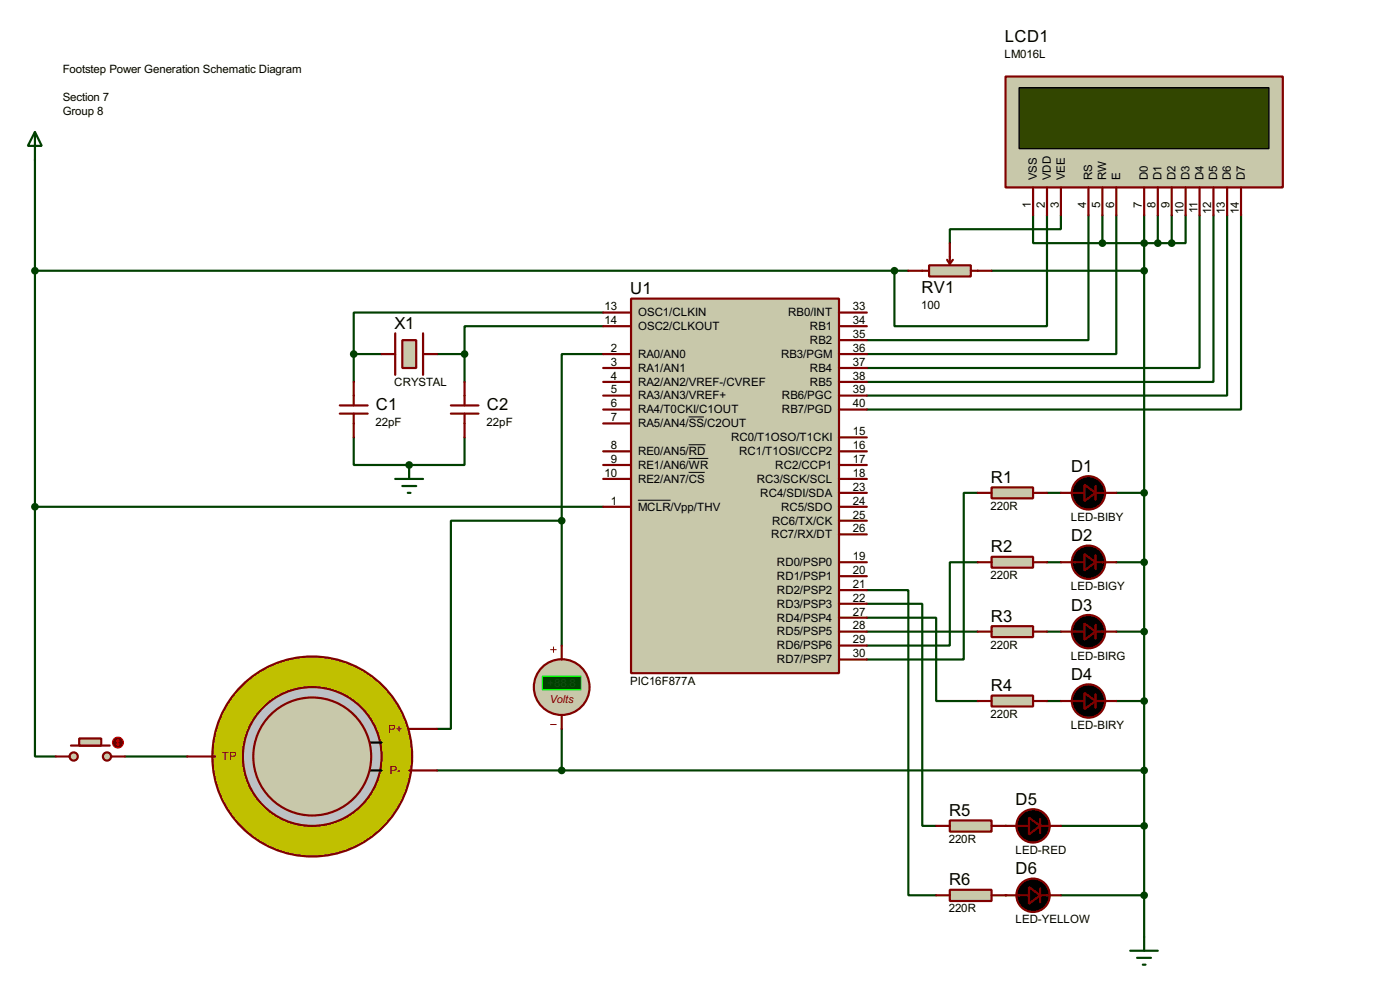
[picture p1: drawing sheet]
<svg xmlns="http://www.w3.org/2000/svg" width="256mm" height="180mm" viewBox="0 0 256 180" stroke-linecap="round" stroke-linejoin="round" font-family="sans-serif">
<path d="M194.4 39.4v2.6h-20.4v2.5M199.4 39.4v22.9h-40.6M204.5 39.4v25.4h-45.7M219.8 39.4v28h-61M222.3 39.4v30.5h-63.5M224.8 39.4v33h-66M227.4 39.4v35.6h-68.6M64.8 80.1v5h20.3v-5M22.9 138.5h11.4" fill="none" stroke="#004000" stroke-width=".4"/>
<circle cx="75" cy="85.1" r=".2" fill="#004000"/>
<g fill="none" stroke="#004000" stroke-width=".4">
<path d="M189.3 39.4v5.1h12.7M202 39.4v5.1M209.6 39.4v5.1M212.1 39.4v5.1M214.7 39.4v5.1M217.2 39.4v5.1h-2.5M110.5 57.2h-45.7v7.6M110.5 59.7h-25.4v5.1M202 44.5h12.7M64.8 64.8v5.1M64.8 64.8h5.1M80.1 64.8h5"/>
<path d="M85.1 64.8v5.1M179.1 90.2h-2.5v30.5h-17.8M191.8 90.2h2.6M158.8 113.1h12.7v15.2h7.6M158.8 110.5h10.2v40.7h2.5M158.8 115.6h20.3M179.1 102.9h-5.1v15.3h-15.2M191.8 115.6h2.6M191.8 102.9h2.6M191.8 128.3h2.6M194.4 151.2h15.2v20.3M194.4 163.9h15.2"/>
</g>
<circle cx="184.2" cy="151.2" r=".2" fill="#004000"/>
<path d="M158.8 108h7.6v55.9h5.1" fill="none" stroke="#004000" stroke-width=".4"/>
<circle cx="184.2" cy="163.9" r=".2" fill="#004000"/>
<g fill="none" stroke="#004000" stroke-width=".4">
<path d="M6.4 29.3v63.5M191.8 39.4v20.3h-27.9v-10.1M6.4 49.6h160M181.7 49.6h27.9M209.6 44.5v106.7M110.5 64.8h-7.6v30.5M6.4 92.8v45.7h3.8M6.4 92.8h104.1M102.9 95.3h-20.3v38.1h-2.5M102.9 95.3v22.9M204.5 90.2h5.1M204.5 102.9h5.1"/>
<path d="M204.5 115.6h5.1M102.9 133.4v7.6M204.5 128.3h5.1M80.1 141h129.5"/>
</g>
<circle cx="57.2" cy="138.5" r="18.3" fill="#c0c000" stroke="#800000" stroke-width=".4"/>
<circle cx="57.2" cy="138.5" r="12.7" fill="#bcc1c5" stroke="#800000" stroke-width=".4"/>
<path d="M62.3 135.9h7.6M62.3 141h7.6" fill="none" stroke="#000" stroke-width=".4"/>
<path d="M34.3 138.5h5.1M62.3 135.9a6.3 6.3 0 0 0-4.7 1.6 1.58 1.58 0 0 0 .4 2.4 6.9 6.9 0 0 0 4.3 1.1M75 133.4h5.1M75 141h5.1" fill="none" stroke="#800000" stroke-width=".4"/>
<g fill="#c8c8aa" stroke="#800000" stroke-width=".4">
<circle cx="19.6" cy="138.5" r=".75"/>
<circle cx="13.5" cy="138.5" r=".75"/>
</g>
<path d="M13 136.5h7.1" fill="none" stroke="#800000" stroke-width=".4"/>
<path d="M14.5 135.2h4.1v1.3h-4.1z" fill="#c8c8aa" stroke="#800000" stroke-width=".4"/>
<path d="M10.2 138.5h2.6M20.4 138.5h2.5" fill="none" stroke="#800000" stroke-width=".4"/>
<circle cx="21.6" cy="135.9" r="1" fill="#400000" stroke="#f00" stroke-width=".2"/>
<path d="M21.4 136.2l.2 .3M21.6 135.4v1.1M21.6 135.4l-.2 .3M21.6 135.4l.3 .3M21.9 136.2l-.3 .3" fill="none" stroke="#f00" stroke-width=".2"/>
<path d="M6.4 24.2l1.3 2.5h-2.6zM6.4 24.2v5.1" fill="none" stroke="#004000" stroke-width=".4"/>
<circle cx="57.2" cy="138.5" r="10.8" fill="#c8c8aa" stroke="#800000" stroke-width=".4"/>
<path d="M115.6 54.7h38.1v68.5h-38.1z" fill="#c8c8aa" stroke="#800000" stroke-width=".4"/>
<g fill="none" stroke="#800000" stroke-width=".4">
<path d="M110.5 57.2h5.1M110.5 59.7h5.1M153.7 57.2h5.1M153.7 59.7h5.1M110.5 64.8h5.1M110.5 67.4h5.1M110.5 69.9h5.1M110.5 75h5.1M110.5 77.5h5.1M110.5 72.4h5.1M153.7 64.8h5.1M153.7 67.4h5.1"/>
<path d="M153.7 69.9h5.1M153.7 75h5.1M153.7 72.4h5.1M153.7 62.3h5.1M110.5 82.6h5.1M110.5 85.1h5.1M110.5 87.7h5.1M110.5 92.8h5.1M153.7 82.6h5.1M153.7 85.1h5.1M153.7 87.7h5.1M153.7 97.8h5.1"/>
<path d="M153.7 95.3h5.1M153.7 92.8h5.1M153.7 90.2h5.1M153.7 80.1h5.1M153.7 102.9h5.1M153.7 105.5h5.1M153.7 118.2h5.1M153.7 115.6h5.1M153.7 113.1h5.1M153.7 110.5h5.1M153.7 108h5.1M153.7 120.7h5.1"/>
</g>
<path d="M126.2 76.3h2.8M116.9 91.6h6M126.2 81.4h3.1M126.2 83.9h3.6M126.2 86.5h2.9" fill="none" stroke="#000" stroke-width=".18"/>
<path d="M184.2 14h50.8v20.3h-50.8z" fill="#c8c8aa" stroke="#800000" stroke-width=".4"/>
<path d="M186.7 16.1h45.8v11.1h-45.8z" fill="#324600" stroke="#000" stroke-width=".25"/>
<g fill="none" stroke="#800000" stroke-width=".4">
<path d="M189.3 34.3v5.1M191.8 34.3v5.1M194.4 34.3v5.1M199.4 34.3v5.1M202 34.3v5.1M204.5 34.3v5.1M209.6 34.3v5.1M212.1 34.3v5.1M214.7 34.3v5.1M217.2 34.3v5.1M219.8 34.3v5.1M222.3 34.3v5.1"/>
<path d="M224.8 34.3v5.1M227.4 34.3v5.1M72.4 61v7.6M77.5 61v7.6"/>
</g>
<path d="M73.7 62.3h2.6v5.1h-2.6z" fill="#c8c8aa" stroke="#800000" stroke-width=".4"/>
<path d="M69.9 64.8h2.5M77.5 64.8h2.6" fill="none" stroke="#800000" stroke-width=".4"/>
<path d="M170.2 48.6h7.7v2h-7.7z" fill="#c8c8aa" stroke="#800000" stroke-width=".4"/>
<g fill="none" stroke="#800000" stroke-width=".4">
<path d="M166.4 49.6h3.8M173.5 47.6l.5 .7M174 44.5v3.8M174.6 47.6l-.6 .7M177.9 49.6h3.8M62.3 75.7h5.1M62.3 74.2h5.1M64.8 69.9v4.3M64.8 75.7v4.4M82.6 75.7h5.1M82.6 74.2h5.1M85.1 69.9v4.3"/>
<path d="M85.1 75.7v4.4"/>
</g>
<path d="M72.4 87.7h5.1M73.7 89h2.6M74.7 90.2h.5M75 85.1v2.6M207.1 174h5M208.3 175.3h2.6M209.4 176.6h.5M209.6 171.5v2.5" fill="none" stroke="#004000" stroke-width=".4"/>
<g fill="#004000" stroke="#004000" stroke-width=".4">
<circle cx="74.9" cy="85.1" r=".5"/>
<circle cx="64.8" cy="64.8" r=".5"/>
<circle cx="85.1" cy="64.8" r=".5"/>
<circle cx="201.9" cy="44.5" r=".5"/>
<circle cx="209.6" cy="44.5" r=".5"/>
<circle cx="212.1" cy="44.5" r=".5"/>
<circle cx="214.6" cy="44.5" r=".5"/>
</g>
<path d="M181.7 89.2h7.6v2h-7.6z" fill="#c8c8aa" stroke="#800000" stroke-width=".4"/>
<path d="M179.1 90.2h2.6M189.3 90.2h2.5" fill="none" stroke="#800000" stroke-width=".4"/>
<path d="M181.7 101.9h7.6v2h-7.6z" fill="#c8c8aa" stroke="#800000" stroke-width=".4"/>
<path d="M179.1 102.9h2.6M189.3 102.9h2.5" fill="none" stroke="#800000" stroke-width=".4"/>
<path d="M181.7 114.6h7.6v2h-7.6z" fill="#c8c8aa" stroke="#800000" stroke-width=".4"/>
<g fill="none" stroke="#800000" stroke-width=".4">
<path d="M194.4 90.2h4.3M200.7 89v2.5M200.7 90.2h3.8M179.1 115.6h2.6M189.3 115.6h2.5M194.4 115.6h4.3M194.4 102.9h4.3M200.7 115.6h3.8M200.7 101.7v2.5M200.7 114.4v2.5M200.7 102.9h3.8M194.4 128.3h4.3"/>
<path d="M200.7 127.1v2.5M200.7 128.3h3.8M184.2 151.2h4.3M190.6 149.9v2.6M190.6 151.2h3.8M184.2 163.9h4.3M190.6 162.6v2.6M190.6 163.9h3.8"/>
</g>
<g fill="#000" stroke="#800000" stroke-width=".4">
<path d="M198.7 88.7l2 1.5-2 1.5zM198.7 101.4l2 1.5-2 1.5zM198.7 114.1l2 1.5-2 1.5zM198.7 126.8l2 1.5-2 1.5zM188.5 149.7l2.1 1.5-2.1 1.5zM188.5 162.4l2.1 1.5-2.1 1.5z"/>
<circle cx="199.4" cy="90.2" r="3.1"/>
<circle cx="199.4" cy="115.6" r="3.1"/>
<circle cx="199.4" cy="102.9" r="3.1"/>
<circle cx="199.4" cy="128.3" r="3.1"/>
<circle cx="189.2" cy="151.2" r="3.1"/>
<circle cx="189.2" cy="163.9" r="3.1"/>
</g>
<g fill="#004000" stroke="#004000" stroke-width=".4">
<circle cx="209.6" cy="151.2" r=".5"/>
<circle cx="209.6" cy="163.9" r=".5"/>
</g>
<path d="M181.7 127.3h7.6v2h-7.6z" fill="#c8c8aa" stroke="#800000" stroke-width=".4"/>
<path d="M179.1 128.3h2.6M189.3 128.3h2.5" fill="none" stroke="#800000" stroke-width=".4"/>
<path d="M174 150.2h7.7v2h-7.7z" fill="#c8c8aa" stroke="#800000" stroke-width=".4"/>
<path d="M171.5 151.2h2.5M181.7 151.2h2.5" fill="none" stroke="#800000" stroke-width=".4"/>
<path d="M174 162.9h7.7v2h-7.7z" fill="#c8c8aa" stroke="#800000" stroke-width=".4"/>
<path d="M171.5 163.9h2.5M181.7 163.9h2.5" fill="none" stroke="#800000" stroke-width=".4"/>
<g fill="#004000" stroke="#004000" stroke-width=".4">
<circle cx="209.6" cy="90.2" r=".5"/>
<circle cx="209.6" cy="102.9" r=".5"/>
<circle cx="209.6" cy="115.6" r=".5"/>
<circle cx="209.6" cy="128.3" r=".5"/>
</g>
<circle cx="102.9" cy="125.8" r="5.1" fill="#c8c8aa" stroke="#800000" stroke-width=".4"/>
<path d="M100.9 118.9h1M101.4 118.4v1M100.9 132.6h1" fill="none" stroke="#800000" stroke-width=".18"/>
<path d="M99.4 123.8h7.1v2.5h-7.1z" fill="#004000" stroke="#0f0" stroke-width=".2"/>
<path d="M102.9 118.2v2.5M102.9 130.9v2.5" fill="none" stroke="#800000" stroke-width=".4"/>
<g fill="#004000" stroke="#004000" stroke-width=".4">
<circle cx="6.4" cy="92.8" r=".5"/>
<circle cx="102.9" cy="95.3" r=".5"/>
<circle cx="102.9" cy="141" r=".5"/>
<circle cx="209.6" cy="49.6" r=".5"/>
<circle cx="163.8" cy="49.6" r=".5"/>
<circle cx="6.4" cy="49.6" r=".5"/>
<circle cx="209.6" cy="141" r=".5"/>
</g>
<g font-size="3.4">
<text x="184.1" y="7.6">LCD1</text>
<text x="115.5" y="53.9">U1</text>
<text x="168.8" y="53.6">RV1</text>
<text x="72.3" y="60.2">X1</text>
<text x="68.9" y="75">C1</text>
<text x="89.2" y="75">C2</text>
<text x="181.5" y="88.4">R1</text>
<text x="196.2" y="86.4">D1</text>
<text x="181.5" y="101.1">R2</text>
<text x="196.2" y="99.1">D2</text>
<text x="181.5" y="113.8">R3</text>
<text x="196.2" y="111.8">D3</text>
<text x="196.2" y="124.5">D4</text>
<text x="181.5" y="126.5">R4</text>
<text x="173.9" y="149.4">R5</text>
<text x="186.1" y="147.3">D5</text>
<text x="186.1" y="160">D6</text>
<text x="173.9" y="162.1">R6</text>
</g>
<g font-size="2.4">
<text x="184" y="10.6">LM016L</text>
<text x="11.5" y="13.4">Footstep Power Generation Schematic Diagram</text>
<text x="11.5" y="18.5">Section 7</text>
<text x="11.5" y="21">Group 8</text>
<text x="190" y="33" transform="rotate(-90 190 33)">VSS</text>
<text x="192.5" y="33" transform="rotate(-90 192.5 33)">VDD</text>
<text x="195.1" y="33" transform="rotate(-90 195.1 33)">VEE</text>
<text x="200.1" y="33" transform="rotate(-90 200.1 33)">RS</text>
<text x="202.7" y="33" transform="rotate(-90 202.7 33)">RW</text>
<text x="205.2" y="33" transform="rotate(-90 205.2 33)">E</text>
<text x="210.3" y="33" transform="rotate(-90 210.3 33)">D0</text>
<text x="212.8" y="33" transform="rotate(-90 212.8 33)">D1</text>
<text x="215.4" y="33" transform="rotate(-90 215.4 33)">D2</text>
<text x="217.9" y="33" transform="rotate(-90 217.9 33)">D3</text>
<text x="220.5" y="33" transform="rotate(-90 220.5 33)">D4</text>
<text x="223" y="33" transform="rotate(-90 223 33)">D5</text>
<text x="225.5" y="33" transform="rotate(-90 225.5 33)">D6</text>
<text x="228.1" y="33" transform="rotate(-90 228.1 33)">D7</text>
<text x="188.9" y="38" transform="rotate(-90 188.9 38)">1</text>
<text x="191.4" y="38" transform="rotate(-90 191.4 38)">2</text>
<text x="194" y="38" transform="rotate(-90 194 38)">3</text>
<text x="199" y="38" transform="rotate(-90 199 38)">4</text>
<text x="201.6" y="38" transform="rotate(-90 201.6 38)">5</text>
<text x="204.1" y="38" transform="rotate(-90 204.1 38)">6</text>
<text x="209.2" y="38" transform="rotate(-90 209.2 38)">7</text>
<text x="211.7" y="38" transform="rotate(-90 211.7 38)">8</text>
<text x="214.3" y="38" transform="rotate(-90 214.3 38)">9</text>
<text x="216.8" y="39.2" transform="rotate(-90 216.8 39.2)">10</text>
<text x="219.4" y="39" transform="rotate(-90 219.4 39)">11</text>
<text x="221.9" y="39.2" transform="rotate(-90 221.9 39.2)">12</text>
<text x="224.4" y="39.2" transform="rotate(-90 224.4 39.2)">13</text>
<text x="227" y="39.2" transform="rotate(-90 227 39.2)">14</text>
<text x="110.8" y="56.8">13</text>
<text x="110.8" y="59.3">14</text>
<text x="116.9" y="57.9">OSC1/CLKIN</text>
<text x="144.4" y="57.9">RB0/INT</text>
<text x="156.3" y="59.3">34</text>
<text x="156.3" y="56.8">33</text>
<text x="168.8" y="56.5">100</text>
<text x="111.9" y="64.4">2</text>
<text x="116.9" y="65.5">RA0/AN0</text>
<text x="116.9" y="60.4">OSC2/CLKOUT</text>
<text x="143.1" y="65.5">RB3/PGM</text>
<text x="148.4" y="63">RB2</text>
<text x="148.4" y="60.4">RB1</text>
<text x="156.3" y="64.4">36</text>
<text x="156.3" y="61.9">35</text>
<text x="72.2" y="70.7">CRYSTAL</text>
<text x="111.9" y="67">3</text>
<text x="111.9" y="69.5">4</text>
<text x="111.9" y="72">5</text>
<text x="116.9" y="68.1">RA1/AN1</text>
<text x="116.9" y="70.6">RA2/AN2/VREF-/CVREF</text>
<text x="148.4" y="70.6">RB5</text>
<text x="148.4" y="68.1">RB4</text>
<text x="156.3" y="72">39</text>
<text x="156.3" y="69.5">38</text>
<text x="156.3" y="67">37</text>
<text x="68.8" y="78">22pF</text>
<text x="89.2" y="78">22pF</text>
<text x="111.9" y="74.6">6</text>
<text x="111.9" y="77.1">7</text>
<text x="116.9" y="75.7">RA4/T0CKI/C1OUT</text>
<text x="116.9" y="73.1">RA3/AN3/VREF+</text>
<text x="143.2" y="75.7">RB7/PGD</text>
<text x="143.2" y="73.1">RB6/PGC</text>
<text x="156.3" y="74.6">40</text>
<text x="111.9" y="82.2">8</text>
<text x="116.9" y="78.2">RA5/AN4/SS/C2OUT</text>
<text x="116.9" y="83.3">RE0/AN5/RD</text>
<text x="133.9" y="80.8">RC0/T1OSO/T1CKI</text>
<text x="135.4" y="83.3">RC1/T1OSI/CCP2</text>
<text x="156.3" y="82.2">16</text>
<text x="156.3" y="79.7">15</text>
<text x="110.8" y="87.3">10</text>
<text x="111.9" y="84.7">9</text>
<text x="116.9" y="85.8">RE1/AN6/WR</text>
<text x="116.9" y="88.4">RE2/AN7/CS</text>
<text x="138.6" y="88.4">RC3/SCK/SCL</text>
<text x="142" y="85.8">RC2/CCP1</text>
<text x="156.3" y="84.7">17</text>
<text x="156.3" y="87.3">18</text>
<text x="156.3" y="89.8">23</text>
<text x="111.9" y="92.4">1</text>
<text x="116.9" y="93.5">MCLR/Vpp/THV</text>
<text x="139.3" y="90.9">RC4/SDI/SDA</text>
<text x="143.1" y="93.5">RC5/SDO</text>
<text x="156.3" y="94.9">25</text>
<text x="156.3" y="92.4">24</text>
<text x="181.5" y="93.3">220R</text>
<text x="196.2" y="95.4">LED-BIBY</text>
<text x="141.3" y="98.5">RC7/RX/DT</text>
<text x="141.4" y="96">RC6/TX/CK</text>
<text x="156.3" y="97.4">26</text>
<text x="142.3" y="103.6">RD0/PSP0</text>
<text x="142.3" y="106.2">RD1/PSP1</text>
<text x="156.3" y="102.5">19</text>
<text x="156.3" y="105.1">20</text>
<text x="156.3" y="107.6">21</text>
<text x="181.5" y="106">220R</text>
<text x="142.3" y="113.8">RD4/PSP4</text>
<text x="142.3" y="111.2">RD3/PSP3</text>
<text x="142.3" y="108.7">RD2/PSP2</text>
<text x="156.3" y="112.7">27</text>
<text x="156.3" y="110.1">22</text>
<text x="196.2" y="108.1">LED-BIGY</text>
<text x="142.3" y="118.9">RD6/PSP6</text>
<text x="142.3" y="116.3">RD5/PSP5</text>
<text x="156.3" y="117.8">29</text>
<text x="156.3" y="115.2">28</text>
<text x="181.5" y="118.7">220R</text>
<text x="115.4" y="125.3">PIC16F877A</text>
<text x="142.3" y="121.4">RD7/PSP7</text>
<text x="156.3" y="120.3">30</text>
<text x="196.2" y="120.8">LED-BIRG</text>
<text x="181.5" y="131.4">220R</text>
<text x="196.2" y="133.5">LED-BIRY</text>
<text x="173.8" y="154.3">220R</text>
<text x="186" y="156.3">LED-RED</text>
<text x="173.8" y="167">220R</text>
<text x="186" y="169">LED-YELLOW</text>
</g>
<text font-size="2.4" fill="#008000" x="100.3" y="125.7">+88.8</text>
<text font-size="2.4" fill="#008080" x="49.6" y="132.8">PIEZO SENSOR</text>
<g font-size="2.4" fill="#800000">
<text x="71.1" y="134.1">P+</text>
<text x="40.6" y="139.2">TP</text>
<text x="71.4" y="141.7">P-</text>
<text x="49.6" y="145.5">By Satyam Singh</text>
</g>
<text font-size="2.3" fill="#800000" x="100.7" y="128.7">Volts</text>
</svg>
